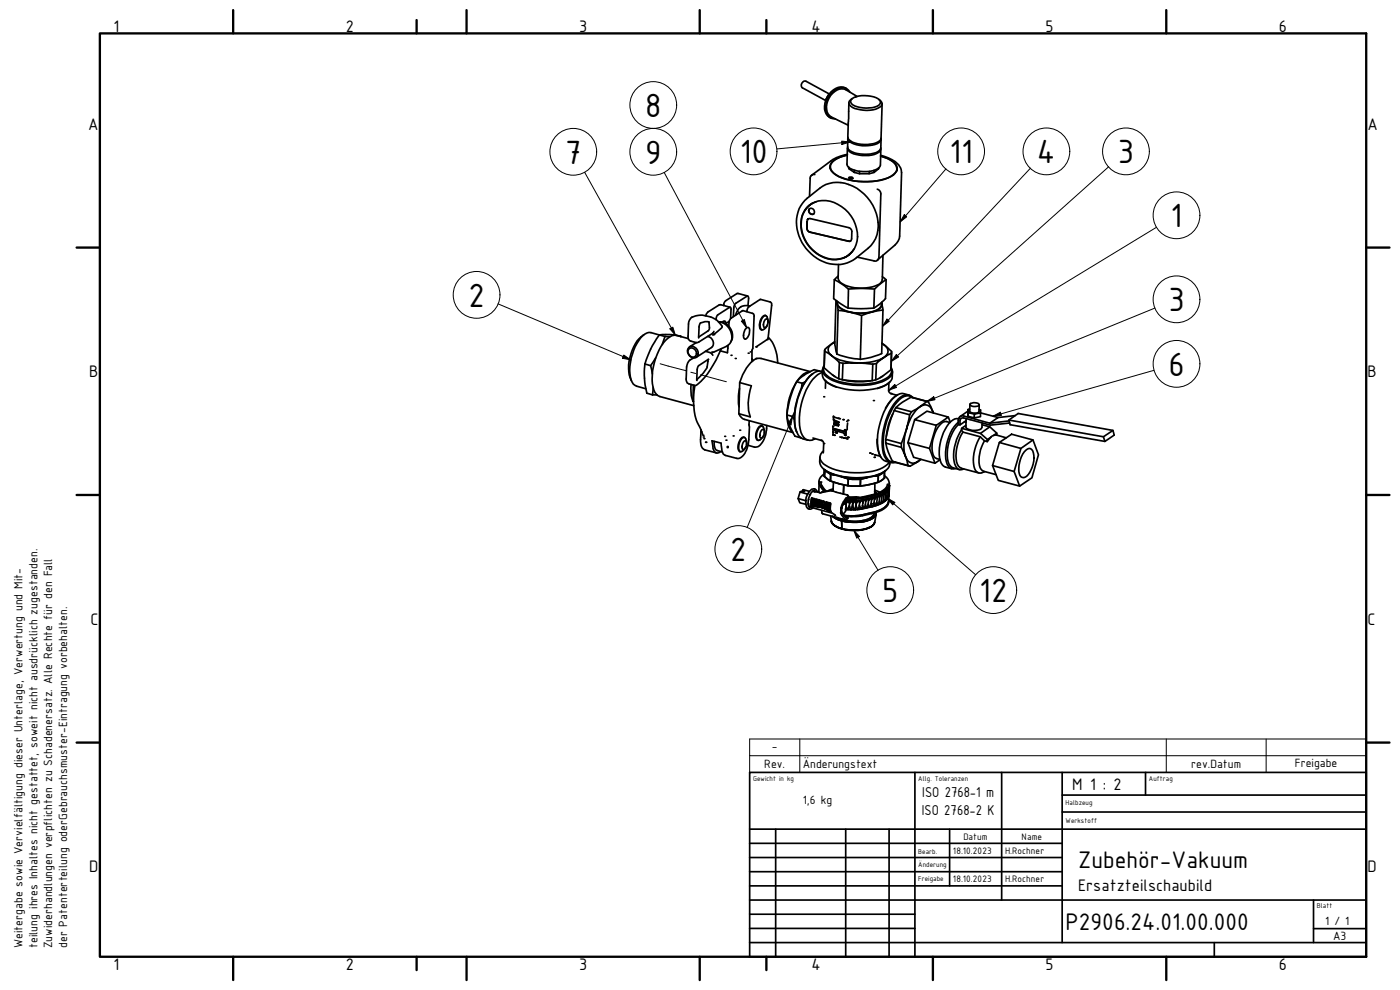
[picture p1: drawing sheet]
<svg xmlns="http://www.w3.org/2000/svg" width="420mm" height="297mm" viewBox="0 0 420 297" stroke-linecap="round" stroke-linejoin="round" font-family="sans-serif">
<!-- layer: Sichtbar (ISO) -->
<g fill="none" stroke="#000" stroke-width=".51">
<path d="M248.7 28.4l-.8 1.5M248.9 28.2l-7-3.8a1.2 1.2 0 0 0-1.3 .6 1.2 1.2 0 0 0 .2 1.3l7 3.8M254.1 26.6a3.9 3.9 0 0 0-5.3 1.7 5.2 5.2 0 0 0-.4 6.5l.8 .6M254.8 30.8l-.4 10.3a3.4 3.4 0 0 0 3.1 2.1 9.1 9.1 0 0 0 6.5-1l.4-.7 .3-10.3M255.1 27.7a3.2 3.2 0 0 0-5.4 0 6 6 0 0 0-1.4 6.8 2.49 2.49 0 0 0 2.4 1.2M255.4 30a7.1 7.1 0 0 1 6.9-.9 2.31 2.31 0 0 1 1.9 1.7 3.1 3.1 0 0 1-3.3 1.6l-2.8-.2a2.72 2.72 0 0 1-2.8-1.9zM255.8 29.6a1.37 1.37 0 0 0-1.1 1.3 1.37 1.37 0 0 0 1.1 1.3 9 9 0 0 0 8.7-.4 1.25 1.25 0 0 0-.7-2M257.2 28.9l-3.3-1.9a4 4 0 0 0-5.1 2.4 4.2 4.2 0 0 0 .7 5.7l5.1 2.5M244.5 52.4l-.8 .1M249.2 49.9l-.1 .3M249.2 50v.6M249.7 48.6a8 8 0 0 1 4.6-2.1l-2.2 .7a3.7 3.7 0 0 0-2.9 3.1 4.7 4.7 0 0 0 3.5 3 20.5 20.5 0 0 0 14.6-.4 2.85 2.85 0 0 0 1.8-2.6 4.7 4.7 0 0 0-3.7-3.1l-1.1-.4 1.1 .4a5.1 5.1 0 0 1 3.8 3.1 3.5 3.5 0 0 1-2.7 3.1 20.3 20.3 0 0 1-15.7-1 2.43 2.43 0 0 1-1.1-3.8z"/>
<path d="M254.3 44.4l-.1 4.9a3.2 3.2 0 0 0 3 2 7.6 7.6 0 0 0 6.9-1.3l.3-5.2M254.3 46.3a12.3 12.3 0 0 0-4.9 1.9l-6.2 4.8-.2 5.9M254.4 44.2a2.39 2.39 0 0 0 2.5 2.1 8.4 8.4 0 0 0 7.2-.9l.3-.8M254.4 41.5v2.6a2.98 2.98 0 0 0 3 2 8.4 8.4 0 0 0 6.6-1l.4-.7v-2.6M254.4 41.3a2.55 2.55 0 0 0 2.6 2.1 9.7 9.7 0 0 0 6.8-.6l.6-.8v-.4M254.7 50.2l.1 .5M254.8 53.3l.9-.2 .3 .3-.3 .2h-.6zM254.8 50.3v.4l1.6 1 .1-.6M255.1 53.6h.6M256.4 51.7l1.5 .4M257.9 51.4v.7h3v-.7M262.3 51.7l-1.4 .4"/>
<path d="M263.3 56.8a1.48 1.48 0 0 1 1.1 1.4l-.7 19.4-.7 .7h-.4l-5.4-1.2M263.7 50.7v-.2l-1.4 1.2v-.6M264.3 46.6l1.3 .4a6.5 6.5 0 0 1 4.8 3.8l-.4 20.1a4.1 4.1 0 0 1-1.4 2.6l-5.1 4.4M269.2 50.5v.3M269.2 50.6l-.1 .6M241.6 60.1a30.9 30.9 0 0 1 6.2-4.7 11.6 11.6 0 0 1 13.4 5 11.2 11.2 0 0 1 .9 12.3 23.9 23.9 0 0 1-6.1 5.4 10.9 10.9 0 0 1-14.1-3.5 11.3 11.3 0 0 1-1-13.7zM242.5 65.7l-.2 .6a.69 .69 0 0 1 .8-.7l11.7 2.7a1.26 1.26 0 0 1 .9 1.2l-.1 2.2a.7 .7 0 0 1-1 .7l-11.9-2.9-.5-.9 .1-2.3-.1 2.2a1.26 1.26 0 0 0 .9 1.1l11.6 2.8 .6-.2M242.6 61.8a8 8 0 0 1 10 .2 10.3 10.3 0 0 1 3.9 12.5 7.3 7.3 0 0 1-10.3 2.3 10.3 10.3 0 0 1-5-13.2zM242.8 62.9a.96 .96 0 0 1 1.4 0 .96 .96 0 0 1-.2 1.4 1.1 1.1 0 0 1-1.2-1.4zM243 62.6a1.04 1.04 0 0 0 0 1.3 1.04 1.04 0 0 0 1.2 .3M243.8 60.9l-1.6 1.4-.6 .9M245 60.5a7.4 7.4 0 0 0-4.1 9.8 10.2 10.2 0 0 0 12.1 7.2 6.4 6.4 0 0 0 3.3-2.8"/>
<path d="M254.9 76.4l-1.9 1.1M255.7 75.6l-.9 .8M265 76.6l-.2 7.3a3.2 3.2 0 0 1-3.1 2.2 12.3 12.3 0 0 1-9.4-1.3l-.8-1.3 .2-4.1M212.7 96.6l.2 1.7-.2 .9-3 1.9M212.8 96.6l-1.2-.1-1.5 .5-.3 .9-.1 3.5M214.2 99.4l-.3 .6-4.5 2.8-2.4-.6-.5-.9 .1-4.1 .3-1.1 .4-.7a7.2 7.2 0 0 1 9.4 2.5l-.1 .4-2.7 2.2M216.8 96.6l.8-.2 .3 .7M218.8 97.9a2.62 2.62 0 0 1 .6-2.4l3.5-2.3 3 .8 .4 .4-.7 14.1M218.8 96.4l-1 .7M219.1 92.2l-2.8-.8-.5 .1-3.4 2.1-.6 1.1M219.3 95.6l.1-3.1-.3-.3-3.8 2.4-.4 1.3M222.4 92.1a3.6 3.6 0 0 0-1.7 2.5"/>
<path d="M223.9 98.5l.6-.3a2.12 2.12 0 0 1-.2 3.1l-.5 .5a1.53 1.53 0 0 1-.4-2.4zM224.2 93.5l.1-.9 .4-.5 3.5-2.3 3.2 1 .2 .8-1 9.9M224.4 88.8l-3.1-.8-3.5 2.2-.4 .6-.2 .9M224.5 91.7l.2-2.5-.3-.4-3.8 2.4-.4 1.2-.1 2.6M225 91.8l-1.3-.1-1.4 .3M229.7 95.8l.5-.1a1.79 1.79 0 0 1-.8 2.6l-.3-.8 .2-1zM229.8 94.7h-.2a3.1 3.1 0 0 0-1.4 4.1l.5 .2M230.5 96.8v-.3a1.65 1.65 0 0 0-.8-1.8 3.2 3.2 0 0 0-1.1 4.3l1-.4 .7-1.1M250.4 83.9l-.2 5.7 .6 .5a8.7 8.7 0 0 0 7.6 2.5l2.8-.1a5 5 0 0 0 3.7-2l.8-.9 .2-5.7M250.9 90.2l-.4 12.8 .6 3.2M251 90.2l.5 2.9 3.6 .5 3.5 1.1 3.2-1.1 3.2-.6-.3-1.9M251.3 90.5a2.45 2.45 0 0 0 2.1 2.6 12.9 12.9 0 0 0 10.3-.4 1.94 1.94 0 0 0 .9-2 1.91 1.91 0 0 1-1.3 2.4 13 13 0 0 1-11.1-.7 1.6 1.6 0 0 1-.9-1.9z"/>
<path d="M251.5 93.1l-.4 13.1M251.6 82.8l-1.2 1.1 2.1 1.2 2.1 1.6 4-.2 3.8 .2 3.5-2.8-1.1-.9M254.6 86.7l-.1 5.7M258.6 94.7l-.4 13.1M262.4 86.7l-.1 5.7M264.6 90.9l.1 .2M265 93l-.4 13.1-3.2 1.1-3.2 .6M193.2 100.4a12.3 12.3 0 0 0-4.5 10.2 7.4 7.4 0 0 0 .8 3.6M193.5 109.2a24.1 24.1 0 0 0 .6 8.8l1.7 .5M193.5 109.2l1.8 .5M195.3 109.7l.5 2.5M195.8 118.5h1.4"/>
<path d="M196 116.3l-.2 2.2M196.8 107.4l-1.5 2.3M199.6 101l-.8 2.4M199.6 101h1.4M199.6 101l-4.2-1.2a3.8 3.8 0 0 0-3.6 2.3 14.7 14.7 0 0 0-2.1 12.5l.4 .6 1 .7 2.7 .7M204.2 101h.2a17.2 17.2 0 0 0-6.5-.5 27 27 0 0 0-4.4 8.7M204.4 101h.1M206.6 101.6l-3.6-1a4.4 4.4 0 0 0-4 2.4 17.8 17.8 0 0 0-2.8 14 2.98 2.98 0 0 0 1.9 2l10.1 2.7M206.7 104.3a1.7 1.7 0 0 1 1.8-.2 1.7 1.7 0 0 1 1 1.4 1.43 1.43 0 0 1-.7 1.8 1.43 1.43 0 0 1-1.9-.5 1.87 1.87 0 0 1-.2-2.5zM206.8 104.6a1.45 1.45 0 0 1 2 .5 1.45 1.45 0 0 1-.5 2 1.56 1.56 0 0 1-1.6-.7 1.56 1.56 0 0 1 .1-1.8zM207.4 115.4l-.1 1.1a8.6 8.6 0 0 0 .7 3.9M208.1 115.6l-.1 4.8"/>
<path d="M208.5 115.7a19.7 19.7 0 0 0 2.1 14l.3 .7M209 102.8l-2.1 1.3M211.7 105.4l1.7 .5 .5 .7M212.3 101a1.97 1.97 0 0 1 1.3 3.3l-4.7 2.9M212.5 107.9v.5a4.3 4.3 0 0 1-1.4 3.5l-2 2M212.6 107.8l-3.1 2-.3 1.1v3.3M212.6 107.8h.1M216.5 104.6a27.3 27.3 0 0 1-7.4 10.9l-.4 .2-1.9-.5a1.12 1.12 0 0 1-.9-1.5l.2-3.6 .3-1.1a2.77 2.77 0 0 1 1.7-1.6M218.5 103.6l-.2 2.2-2.1-.5M219.3 102.5a4.1 4.1 0 0 0-3.7-5.9 4.5 4.5 0 0 1 3.5 6.4l-1.1 .9-3.8 1.7h-.5M221.9 116.6a15.4 15.4 0 0 0-.1 5.5M222 114.8l3.5 .9a14.3 14.3 0 0 0-.3 9.4l-3.5-1"/>
<path d="M222 114.8l-.3 9.3M225.7 107.7l.4 .5M226.9 104.1h.1M230.5 101.5l-.1 .4-3.5 2.2M230.6 101.2a11.5 11.5 0 0 1 2.8 7.7M239 114.7a19.3 19.3 0 0 0-2.8 9.8l1.7 .5 .5 .8M239.1 114.5l1.6 .5-.2 1.4M241.6 114.6l-.9 .4M243 111.6a5.1 5.1 0 0 0-3.8 2.7M243.1 111.5l-14.7-3.9a3.7 3.7 0 0 0-3.7 2l-1.8 2.8-.9 2.4M243.8 112.2a17.7 17.7 0 0 0-5.4 14.1l.3 2.2 .4 1.2M245.9 111.3l-1.6-.4a14.7 14.7 0 0 0-5.2 3.6 28.9 28.9 0 0 0-2.9 10 15.7 15.7 0 0 0 2.4 6.4l1.7 .4"/>
<path d="M246.8 110.9a3.6 3.6 0 0 0 2.3 4.3 20.4 20.4 0 0 0 17.1 .1 3.3 3.3 0 0 0 1.6-3.7M246.8 111.5a3.5 3.5 0 0 0-3.8 1.4 19.9 19.9 0 0 0-4.2 15.7 3.8 3.8 0 0 0 3.6 3.5M246.8 111.7a9 9 0 0 0-4.9 5.3 19.4 19.4 0 0 0-1.5 12.8 2.74 2.74 0 0 0 4.3 1.8M247.3 109.9a2.68 2.68 0 0 0 1.6 3.4 20.2 20.2 0 0 0 16.7 .4 2.56 2.56 0 0 0 1.8-3.2M247.3 109.7a2.3 2.3 0 0 0 .8 3.4 19 19 0 0 0 13.2 2.3l1.3-.2a8 8 0 0 0 4.9-2.6 2.05 2.05 0 0 0 0-2.3M247.3 110.3l2.3 2 2.1 1.4M247.4 114l1.6 1.2 2.1 1M247.5 105.1l-.2 5.2 .2-4.9M247.8 114.3l-.1 2.2M248.1 104.3l1.7-1.3a2.06 2.06 0 0 0-1.3 1.9 2.06 2.06 0 0 0 1.2 1.9l-2.2-1.4v-.5zM249.8 112.4l.8 .6M250.5 102.6l-.7 .4 .7-.4"/>
<path d="M251.1 106.2l3.5 1.1 3.6 .5M251.9 108.8l-2.2-2a14.8 14.8 0 0 0 7.7 2.1l-4.4 .1M251.9 108.8l-.2 4.9 1.1 .3 .2-5M251.9 108.8l1.1 .2M252.8 114l4.5 .3 4.4-.1M253.3 114l3.4 .5 4.5-.2M263 109.1l2.3-1.9a14.7 14.7 0 0 1-7.9 1.7l4.5 .4M263 109.1l-.2 4.9-1.1 .2 .2-4.9M263 109.1l-1.1 .2M264.7 103l.7 .5M264.8 113l-.6 .3M265.4 103.5l2.2 2-.1 .5"/>
<path d="M265.4 103.5a2.08 2.08 0 0 1 1.1 1.9 2.08 2.08 0 0 1-1.2 1.8l2.2-1.2M266.8 114.9l-.1 2.5 .2 .3 .5 .4 1.8 .5M267.1 114.5l-.3 .4a7.9 7.9 0 0 1-3.5 1.7M267.4 110.9l-2.3 1.8-2.3 1.3M267.6 105.7l-.2 5.2 .1-4.9M269.4 118.4a9.7 9.7 0 0 0-3.7 4.1M272.8 118.5a3.7 3.7 0 0 0-4.9 1.1 19.4 19.4 0 0 0-4 16.7 3.7 3.7 0 0 0 3.4 2.5M273.4 119.2l-2.5 1.4-2 1.7M273.8 119.2a2.98 2.98 0 0 0-3.9 .7 19 19 0 0 0-4.4 16.2 2.85 2.85 0 0 0 3 2.6M274 119.3a2.89 2.89 0 0 0-4.4 .4 19.1 19.1 0 0 0-4.2 17.2 2.62 2.62 0 0 0 3.4 1.8M208 120.4h.2M210.4 129l-.2 2.9a2.81 2.81 0 0 0 1.3 3.1l3.5 .9"/>
<path d="M214.4 132.4v1.3a1.5 1.5 0 0 0 .9 1.5l1.5 .4M221.7 124.1a2.83 2.83 0 0 0 1.8 1.7l14.4 4M223.3 132.4l.5-.1a1.75 1.75 0 0 1-.9 2.6l-.2-.5 .1-.9zM223.4 131.2h-.2a2.54 2.54 0 0 0-1.7 2.8l.1 1 .6 .6M224 133.4l.1-.3a1.54 1.54 0 0 0-.8-1.9 3.3 3.3 0 0 0-1.4 4.2l.5 .2 .7-.4 .8-1.2M224.9 126.2l-.2 6.2a6.2 6.2 0 0 1-2.9 5.1l-4.1-.9a2.93 2.93 0 0 1-1.2-2.8l-.1-.8-2.7-.7 .1 .7a3.2 3.2 0 0 0 1.1 2.9h.4l1-.4M228.7 129l.4-.2a1.79 1.79 0 0 1-.8 2.6 1.86 1.86 0 0 1 .4-2.4zM228.7 127.8l-.2-.1a2.56 2.56 0 0 0-1.7 2.9 1.31 1.31 0 0 0 .8 1.5M229.4 130a2.09 2.09 0 0 0-.7-2.2 3 3 0 0 0-1.2 4.3l.9-.4 .8-1.1M230.1 127.7a7.5 7.5 0 0 1-2.6 6.3l-1.1 .2-1.9-.6M236.2 124.6v1.1a5.4 5.4 0 0 0 1.7 4M238.5 123.6l-.6 1.4"/>
<path d="M240.3 131.2v.2M244 131.4l2.4 .7a.87 .87 0 0 1 .8 1l-.1 2.8M246.1 137.1a3.9 3.9 0 0 0 3.1 4.8 20.4 20.4 0 0 0 16.2-.4 2.84 2.84 0 0 0 1.6-2.8M247.1 135.3a2.31 2.31 0 0 0 0 3.9 19.7 19.7 0 0 0 17.9 1.1l1.4-1.1 .4-.5M249.9 127.8l.1 2.7 .4 .1M250.1 124.8l.2 .6M250.1 130.4l-.2 .1M250.1 125.1v.9M250.3 127l1.3 .4M250.3 126.2l1.4 .5M250.4 128.7l3.1 .8v-.5h.4M250.4 125.1l1.8 .6"/>
<path d="M251.7 127.4l-1.4-.4v.5l1.3 .2 .1-.3-.1 .3M251.7 126.6l-1.4-.4v.5l1.4 .2v-.3v.3M252 131.1l2.3 .5M253.5 129h.4l-.1 1.7-.4-.2v-.5l-2.3-.7v.7l.1-.6M253.5 129.5l-3.1-.9v.5l.4 .2v.5l.3 .2M253.8 129.1v1.6M254 131.4l.3 .2M254.3 131.6l.1 .1M254.4 126.9l-.1 2.1M254.6 126l-.5 .4M262.4 136.4l1.8 .5M263.2 131.8a10 10 0 0 0 1.2 5.3"/>
<path d="M265.8 133l.8 2.6 1.2 2.8M267.9 124.2l-1.3 3.2-.6 3.5M268.4 123.2l-1.6 4.2-1 4.4M270.5 133.1l1.5-4.3a13.7 13.7 0 0 0-.2 8.2l-1.3-2.8M270.5 133.1l-4.7-1.3v1.2l4.7 1.2M270.5 133.1v1.1M271.8 137a2.33 2.33 0 0 0 3.8 1.4l-2.5 1.5-.6-.2zM272.5 139.7l-4.7-1.3 5.2 1.5M273.6 123.6l2.5-1.6a12.3 12.3 0 0 0-4.1 6.8l1-4.4M273.6 123.6l-4.7-1.3-.5 .9 4.6 1.2M273.6 123.6l-.6 .8M274.5 125.9l3.7-2.5 6.4 1.7-3.6 2.5z"/>
<path d="M274.5 125.9l-2 6.9M276.3 137.8l-.7 .6 .8-.6M278.1 120.4l.5 .2 1.3 2.8M278.1 120.4l-2 1.6a2.33 2.33 0 0 1 3.8 1.4M278.1 120.4l-4.7-1.2 4.9 1.2M279.9 123.4l.2 .5-.2-.5M281 127.6l-2 6.9M282.1 138l-1.5 1-6.4-1.8-1.7-4.4 6.5 1.7 1.6 4.5M284.6 125.1l.6 1.6M285.1 126.8a2.15 2.15 0 0 0-3 .7 9.9 9.9 0 0 0-1.8 9.5l.4 .4 1.4 .4M287.5 126.7a13.5 13.5 0 0 0-3.2 12.7 1.97 1.97 0 0 0 2.5 1.2M287.7 125.7a3.7 3.7 0 0 0-3.5 2.2 13.4 13.4 0 0 0-1.8 11l.8 1 2.4 .7"/>
<path d="M287.7 127.4a12.7 12.7 0 0 0-2.9 11.8 3.4 3.4 0 0 0 3.1 1.7M288.5 129a12.5 12.5 0 0 0-1.7 10.9 1.63 1.63 0 0 0 2.4 .8M289 129.7a12.1 12.1 0 0 0-1.7 9.6l.4 .6 .8 .6 5.3 1.4M289.4 126.5l.5 .2M289.9 127.6l-1.3 .9M289.9 126.3h.1M289.9 125.6v2.5a2.68 2.68 0 0 0 2.7 1h.6a1.33 1.33 0 0 0 1.5-.9l.1-1.3M289.9 126.2l-1.8 1.3v-1.3a.82 .82 0 0 1 1.1-.8l8 2.2 5.8-.7M290.5 124.9l1.9 .5v-1.1l1.9-.4v1.1l-1.9 .4M290.6 123.8v-.9l-.1 2 .1-1.1 1.8 .5M290.6 123.3l-2.5 1.7M291 122.8l-.4 .1"/>
<path d="M291.1 121.3l-.1 2.1a2.02 2.02 0 0 0 2.8 0l.1-1.9M291.3 121.1l1.3-.3 .9 .2 .4 .4a2 2 0 0 1-2.6 .3l-.2-.4zM293.8 122.9l.5 .1v.9l5.2 1.4-2.4 1.7-7.9-2.2a1.25 1.25 0 0 0-1.6 1.3l-.1 1.3 .6 .1M294.2 131l1.3 1.3M294.2 131l-5.2-1.3-.5-.7 .1-.5 5.7 1.5 2.1 1.9-.1 .6-.8-.2M294.2 131a11.4 11.4 0 0 0-1.4 10.2 1.93 1.93 0 0 0 2.8 .3M294.7 127.4l2.4 .7 2 1.9v.6M295.5 132.3a9.5 9.5 0 0 0-1.1 8.5l.8 .6 3.8 1M297.1 128.1l-2.8 1.9M297.4 131.2l-1.1 1.3M297.4 131.2l.7-.5 1-.2 2.9 .9M297.4 131.2l-1 .7"/>
<path d="M299.1 130l-1 .7M299.9 132.8l3.7-2.5 6.4 1.7-3.6 2.5zM299.9 132.8l-2 6.9 6.5 1.8 1.6 4.3M302.8 126l28.4 5 2.8-1.9M302.8 126.3l-5.7 .7M304.7 124.7l-5.2 .6M306.4 134.5l-2 7M307.4 135.6a1.6 1.6 0 0 1 2.2-.7 7.1 7.1 0 0 1-1.9 8.3 1.25 1.25 0 0 1-1.8-1.2 9.1 9.1 0 0 1 1.5-6.4zM310 132l1.7 4.4-2 7-3.7 2.4-6.4-1.7-1.7-4.4M331.2 131l.4 1.4 2.8-1.9-.4-1.4-28.4-5-2.8 1.9 .3 1.4 28.5 5M239.5 149.6l2.3 .6M240.9 147.2v.4"/>
<path d="M241.8 150.2a1.99 1.99 0 0 0 1.1 2.6l1.1-.4M242.4 148.3l-2.3-.7-.6 2 .5 1.3 1.9 .4M242.5 151.1l.1 .1M242.6 151.6l.4 .5M242.6 149.7v.2M242.9 147.4l-1.8-.5-.2 .3 .5 .2-1.3 .2M243 152.1l6.8 1.9 1 .7M243 152.1h.1M243.1 148.3v.1M243.5 151.9a8.4 8.4 0 0 1 5.9 1.6M243.5 151.9h.1M243.6 152a8.9 8.9 0 0 1 5.8 1.5 8.9 8.9 0 0 0-5.8-1.5z"/>
<path d="M243.7 151.6h-.2h.2M243.9 147.4l.6 .2M244 151.6l-.3-.9v.9M244 151.6h.3h-.3M244.2 149.6l.3 .1-.2 1.9M244.2 149.6l-.2 1.2M244.2 149.6l-.2 1.2-.1-1.3-.3-.1-.1 2.2M244.4 147.2a3.9 3.9 0 0 0-1.4 5.1M244.5 147.6l.2-.2 1.6 .5 .3-.1M244.7 150l-.2 1.4 .3 .3a1.13 1.13 0 0 1-.1-1.7zM244.9 149.8l-.2 .2 .3-.2 .6 .2-.1 1.6-.2 .1M245 150.2l-.1 1.2h.3"/>
<path d="M245 150.2l.3 .1zM245.3 150.3l-.1 1.1zM245.3 151.7h-.5h.5M245.3 147.6a1.23 1.23 0 0 0-1.1-1 1.23 1.23 0 0 0-1.2 .8l-1.1 1.9-.1 .9M245.3 151.7h.1M245.6 147.7l.6 .2M245.7 151.8l.3 .1-.3-.1M245.8 144.4v.7l.4 .8 1.1 1.5M245.8 145.1l-.1 2.6-1-.2M246 151.3l.3 .1-.3-.1v.6M246.1 150.5l.3 .1-.3-.1v.5l.3 .1M246.3 151.4v.5z"/>
<path d="M246.3 151.9l.3 .1-.3-.1M246.3 144.6l.4 1.2 1.5 1.6 1.9-.7M246.4 150.6v.5zM246.4 151.3l.3-.2 .1-.7-.9-.4-.2 1.8M246.4 151.3l.2 .7M246.6 151.2l-.2 .1M246.6 153.1v.7l.4 .4 6.7 1.8M246.8 147.6h.4M246.8 147.6h.2M246.8 147.6l-.2 .2M246.9 152.1l.2 .1-.2-.1M247.1 140.7a16.7 16.7 0 0 0 12 2.7l3.8-.7 1.9-.8 1-.7"/>
<path d="M247.2 147.6a9.9 9.9 0 0 1 6 .7l1.1 .2M247.2 151.4l-.1 .8M247.2 151.4l.1 .7zM247.2 147.6l-.6 .2M247.3 147.4l-.2 .1M247.3 147.4l-.4 .1M247.4 142.9l1.8 1.4M247.4 142.2a2.56 2.56 0 0 0-.6 4.4l1 .9M247.4 147.4l.2 .1M247.5 141.8l-.1 1.1a7 7 0 0 0 4.4 2.2 17.1 17.1 0 0 0 13.1-1.2l.5-.5M247.5 141.8l-.1 1.1M247.5 141.8v-.8l-.1 1.9"/>
<path d="M247.6 151.8v.6M247.6 151.8l.1 .6M247.6 152.4l.4 .2-.3-.2M247.6 151.8l-.1 .3h-.2h.2M247.6 152.4h.1M247.7 141.1l1.6 1.2M248 150.6l.2 .1-.2 1.9M248 150.6l-.5 .8M248 150.6l-.5 .8-.1-.9-.3-.1-.2 1.7M248.3 152.7l.1-1.7 .3-.2 .5 .1v2.2M248.3 152.7l.2 .1M248.5 152.2l.4 .1"/>
<path d="M248.5 150.9l-.2 1.8M248.7 151.2l.3 .1-.3-.1-.2 .7h.4M248.9 152.3v.7M248.9 152.3l-.4-.1v.6l-.2-.1M248.9 153l.3 .1M249 151.3l-.1 .6zM249.2 144.3l5.3 1.4M249.3 142.3l1.4 .2M249.3 142.3l-.1 2M249.3 154.8l.2 1.5M249.5 156.3a3.8 3.8 0 0 0 3.2 2.3M249.5 156.3a4 4 0 0 0 3.2 2.4 3.8 3.8 0 0 1-3.2-2.4z"/>
<path d="M249.9 154.9l1.1 .8 1.6 .6M250 155a13.1 13.1 0 0 0 11.7 .6 1.85 1.85 0 0 0 1.2-1.8 2.72 2.72 0 0 1-2.6 2.3 13.2 13.2 0 0 1-10.3-1.1zM250 147.1l-.2 .2 .2-.2M250 147.1l-.2 .2M250.1 144.6l-.1 2.8M252.3 153.8l1.4 2.1 .7-.3v-.5M252.3 153.8h.1M252.4 152.5l-.1 1.3M252.6 153.7l1.3 1.7 .5-.4M252.6 156.2v.1M252.6 156.3l.1 2.3M252.7 158.6a11.9 11.9 0 0 0 9.3-1l.5-.9a3.8 3.8 0 0 1-3.5 2.2 12.2 12.2 0 0 1-6.3-.3z"/>
<path d="M252.7 152.3l-.3 .2M252.7 152.3h.1M252.7 152.3v1.4l-.4 .1M252.8 143.1l3.6 .4 3.6-.2-3.6 .2zM252.9 151.6l.1-.2a.48 .48 0 0 1 .6-.3 .48 .48 0 0 1 .3 .6l-.1 1.5-.4 .7-.5 .2M252.9 155.8v.2M253.2 145.5l-.1 2.8M253.5 151.1v-.5l.4-.4v.9M253.8 150.1l.7 .1-.6 .9M253.9 151.9l.2 1h-.3M253.9 151.1v.4M254.3 152.5l.2 .4h-.4z"/>
<path d="M254.4 148.6l-.1-.1 .3 .4a6.4 6.4 0 0 0-2.3 3.5M254.5 145.7l3.7 .1M254.5 150.2h1.1l-.6 .9v-.9l-.4 .5zM254.6 143.7l3.7 .1M254.6 143.7l-2.2-.7 2.2 .7-.1 2M254.6 143.7l-.1 2M254.6 149.4l-.7 .5-.7 1.1-.5 1.3M254.6 149.3h2.4M254.6 148.9v.5M254.9 151.8l.3 1.2-.7-.1zM255 151.1l-.1 .7M255.3 152.7l.2-.1 .1 .4h-.4z"/>
<path d="M255.9 151.8l-.2 .4M256 151.1l.7-.9h-1.1l.1 .5 .3-.5-.4 2.8h.6l-.3-1.2M256 151.1l-.1 .7M256 150.8v.3M256.3 152.7l.3-.2 .1 .5h-.5zM256.9 151.7l-.1 .2M257 151.1l.7-.9h-1l.1 .5 .2-.5-.3 2.8 .6-.1-.4-1.2M257 151.1l-.1 .6M257 150.9v.2M257 149.1h-2.4M257.6 152.4l.1 .4-.4 .1zM257.7 150.2l.4-.1-.2 .5z"/>
<path d="M258 149.3l-1-.2 .4 .2M258 150.9l.7-.9-.6 .1-.4 2.7h.6l-.4-1.1M258.3 143.8l-.1 2M258.6 152.3l.1 .4-.4 .1zM258.8 151.7l.4 .9 .4-.4M258.8 154.5a15.3 15.3 0 0 1-5.6 .1M258.8 154.5a17 17 0 0 1-5.5 .2M259 150.4l-.3-.4 .4-.1-.1 1.1M259 151l-.3 1.6M259 150v.9M259.1 149.9l.5-.1-.6 .7M259.6 149.8l.3-.1-.1 .5z"/>
<path d="M259.6 152.3v.2l-.9 .2M259.6 152.2v.1M259.7 151.5l.4 .9-.5 .1M259.9 149.7l.6-.1-.7 .8M259.9 149.8l-.3 2.6M260.3 151.9l.1 .4-.3 .1zM260.4 143.2l-2.1 .6M260.5 149.6l.3-.1-.1 .5zM260.5 151.3h.1M260.6 151.3l.4 .9-.6 .1M260.7 149.7l-.3 2.5M260.8 149.5l.5-.1-.6 .8"/>
<path d="M261.2 151.7l.1 .4-.3 .1zM261.3 149.4l.3-.1-.1 .5zM261.4 151.1l.4 .9 .3-.5 .1 .2-.1 .2-.8 .2M261.6 153.8l-2.8 .7M261.6 149.3l.6-.1-.6 .8M261.6 149.5l-.3 2.5M262.2 149.2l.3-.1-.2 .6zM262.3 154.2a3.9 3.9 0 0 1-3.4 2l-3.1 .2-2.9-.4M262.3 154.2a4.9 4.9 0 0 1-4.6 2.2l-3.1-.1-2.8-.7-.7-.4 1.8 .8M262.3 150.9l.4 .9-.6 .1M262.4 153.9l-.1 .3M262.5 147.4l.5 .7"/>
<path d="M262.5 149.1l.5-.1-.6 .7M262.5 147.1l1.5 .6M262.5 149.3l-.3 2.5M262.6 145l-.1 3.3M262.9 151.3l.1 .4-.3 .1zM262.9 153.7l.1 .5M263 154.2a4.5 4.5 0 0 1-3.7 2.3l-3.4 .2-3.3-.4M263 154.2l-.5 2.5a3.9 3.9 0 0 1-3.5 2.2l-3.2 .2-3.1-.5M263 149l.3-.2-.1 .6zM263 151.4h.1M263.1 150.7l.4 .8-.5 .2M263.3 148.8l.5-.1-.5 .7"/>
<path d="M263.3 149.1l-.3 2.4M263.5 144.7l-5.3 1.1M263.6 142.7l-1.4 .2 1.4-.2-.1 2M263.6 142.7l-.1 2M263.7 151.1l.1 .3-.3 .1zM263.8 148.7l.3-.1-.2 .5zM263.8 150.5l.4 .7-.4 .2M264 148.8l-.2 2.4M264.1 148.6l.4-.2-.5 .6M264.4 150.7l.1 .4-.3 .1zM264.5 148.4l.2-.1-.1 .5zM264.5 150.3l.4 .6-.4 .2"/>
<path d="M264.7 148.3l.4-.3-.4 .6-.2 2.2M265 150.4l-.1 .5zM265.1 148l.2-.1v.5zM265.2 141.7l-1.6 1M265.2 150l.2 .5-.4 .2M265.3 147.9l.3-.2-.3 .4M265.3 148.3l-.2 2.1M265.4 143.4l-1.9 1.3M265.4 142.7a2.42 2.42 0 0 1 1.5 2.2 2.42 2.42 0 0 1-1.3 2.2 21.8 21.8 0 0 1-11.1 2.4M265.4 141.5v1.9M265.6 150l-.2 .5zM265.7 149.8l.2 .3-.3 .3"/>
<path d="M265.8 147.5l-.1 .6-.1-.4zM265.8 147.5l.3-.2-.3 .3M265.8 147.9l-.1 2.1M266.1 149.6l-.2 .5zM266.1 149.7h.1M266.1 149.5l.2 .2-.3 .3M266.2 147.1v.6zM266.3 147.6l-.2 2M266.3 145.3a3.6 3.6 0 0 1-2.8 2.6l-5.7 1.4-3.2 .1M266.4 149.2l-.1 .5zM266.4 146.9l-.2 .2M266.5 146.7v.6z"/>
<path d="M266.6 147.2l-.2 2.4M266.6 148.8l-.1 .5zM266.6 148.8v.3M266.6 148.8v.1M266.6 146.5l-.1 .2M266.7 146.3l.1 .6zM266.7 149.8a3.1 3.1 0 0 1-2.2 3.1l-2.9 .9M266.7 148.6v.2M266.8 148.6a3.8 3.8 0 0 1-3.1 4.6l-2.1 .6M266.8 150.3v.2a4.4 4.4 0 0 1-4.1 3.3l-4.5 1.1-2.7 .2-2-.2M266.8 146l-.1 .3M266.8 146.9l-.1 1.9"/>
<path d="M266.8 145.7l.1 .3zM266.8 145.8l.1 .6zM266.8 145.7v.1M266.8 147.9v.1M266.9 145v.3a4 4 0 0 1-3.1 3l-5.4 1.3-4.2 .1M266.9 146l-.2 2.8"/>
</g>
<g fill="#000">
<circle cx="214.2" cy="100.4" r=".25"/>
<circle cx="219.4" cy="106.6" r=".25"/>
<circle cx="220.7" cy="107.6" r=".25"/>
<circle cx="224.5" cy="106" r=".25"/>
<circle cx="225.2" cy="105.6" r=".25"/>
<circle cx="226.9" cy="107.6" r=".25"/>
<circle cx="226.9" cy="104.1" r=".25"/>
<circle cx="247.2" cy="119" r=".25"/>
<circle cx="266.7" cy="117.1" r=".25"/>
<circle cx="267.4" cy="118.1" r=".25"/>
<circle cx="210.4" cy="129.6" r=".25"/>
<circle cx="210.9" cy="130.6" r=".25"/>
<circle cx="211.1" cy="131.1" r=".25"/>
<circle cx="211.3" cy="131.6" r=".25"/>
<circle cx="211.8" cy="132.7" r=".25"/>
<circle cx="217.5" cy="130.9" r=".25"/>
<circle cx="217.9" cy="132.1" r=".25"/>
<circle cx="218.2" cy="134" r=".25"/>
<circle cx="218.2" cy="134.3" r=".25"/>
<circle cx="220" cy="130.8" r=".25"/>
<circle cx="222" cy="129.1" r=".25"/>
<circle cx="246.4" cy="132.1" r=".25"/>
<circle cx="247.2" cy="133.1" r=".25"/>
<circle cx="249.9" cy="128.8" r=".25"/>
<circle cx="249.9" cy="128" r=".25"/>
<circle cx="250" cy="129.7" r=".25"/>
<circle cx="250.1" cy="126" r=".25"/>
<circle cx="250.3" cy="130.5" r=".25"/>
<circle cx="250.4" cy="130.6" r=".25"/>
<circle cx="251.5" cy="125.5" r=".25"/>
<circle cx="251.8" cy="125.6" r=".25"/>
<circle cx="252.5" cy="131.2" r=".25"/>
<circle cx="253" cy="125.9" r=".25"/>
<circle cx="253.2" cy="131.4" r=".25"/>
<circle cx="254.3" cy="131.2" r=".25"/>
<circle cx="254.4" cy="126.2" r=".25"/>
<circle cx="254.5" cy="131.2" r=".25"/>
<circle cx="261" cy="135.9" r=".25"/>
<circle cx="261.7" cy="136.2" r=".25"/>
<circle cx="262.1" cy="120.2" r=".25"/>
<circle cx="262.4" cy="137.2" r=".25"/>
<circle cx="262.4" cy="136.4" r=".25"/>
<circle cx="262.6" cy="137.3" r=".25"/>
<circle cx="287.7" cy="125.7" r=".25"/>
<circle cx="241.8" cy="150.2" r=".25"/>
<circle cx="243.5" cy="151.6" r=".25"/>
<circle cx="243.7" cy="150.7" r=".25"/>
<circle cx="244" cy="151.6" r=".25"/>
<circle cx="244" cy="150.8" r=".25"/>
<circle cx="245.7" cy="151.8" r=".25"/>
<circle cx="246.3" cy="144.6" r=".25"/>
<circle cx="246.9" cy="152.1" r=".25"/>
<circle cx="247.4" cy="147.4" r=".25"/>
<circle cx="247.5" cy="151.4" r=".25"/>
<circle cx="249.8" cy="142.4" r=".25"/>
<circle cx="250.2" cy="142.4" r=".25"/>
<circle cx="253.3" cy="154.7" r=".25"/>
<circle cx="253.4" cy="151.1" r=".25"/>
<circle cx="253.5" cy="151.1" r=".25"/>
<circle cx="253.7" cy="143.4" r=".25"/>
<circle cx="253.9" cy="150.2" r=".25"/>
<circle cx="257.7" cy="152.8" r=".25"/>
<circle cx="261.4" cy="151.1" r=".25"/>
<circle cx="262.3" cy="150.9" r=".25"/>
<circle cx="262.4" cy="151.2" r=".25"/>
<circle cx="262.4" cy="149.7" r=".25"/>
<circle cx="262.6" cy="142.8" r=".25"/>
<circle cx="263" cy="142.7" r=".25"/>
<circle cx="266.8" cy="145.7" r=".25"/>
</g>
<!-- layer: Rahmen (ISO) -->
<g fill="none" stroke="#000" stroke-width=".7">
<path d="M30 10h380v277.1h-380zM70 3v7M125 6v4M140 3v7M210 3v7M230 6v4M280 3v7M350 3v7M23 74.3h7M410 74.3h7M23 148.5h7M410 148.5h7"/>
<path d="M23 222.8h7M410 222.8h7M70 287.1v7M125 287.1v4M140 287.1v7M210 287.1v7M230 287.1v4M280 287.1v7M350 287.1v7"/>
</g>
<!-- layer: Titel (ISO) -->
<g fill="none" stroke="#000" stroke-width=".51">
<path d="M225 231.8h185v55.3h-185zM274.6 231.8v55.3M300.6 231.8v38.3M318.8 231.8v51M318.8 238.6h91.2M343.8 231.8v6.8M225 253h93.8M225 257.3h93.8M225 248.8h185M232.8 248.8v38.3M253.8 248.8v38.3M266.8 248.8v38.3"/>
<path d="M285 248.8v17M318.8 243.6h91.2M225 261.5h93.8M225 265.8h93.8M225 270.1h185M225 274.3h49.6M225 278.6h49.6M394.2 278.6h15.8M394.2 270.1v12.7M225 282.8h185M364.4 282.8v4.3"/>
</g>
<!-- layer: Symbol (ISO) -->
<g fill="none" stroke="#000" stroke-width=".3">
<path d="M175.5 51.7l27.2 48.9M199.3 51.7l24.8 46.6M252.6 42.3l2.5 .3-2.4 .8zM255.1 42.6l-22 2.1M283.9 50.7l-13.8 15.9M309.2 50.5l-44.3 47.4M332.7 50l-65.2 58.4M271.4 64.4l.7 .7-2 1.5zM347.1 68.2l-80.4 48.9M149.5 91.2l39.9 16.8M201 98.7l.9-.5 .8 2.4zM222.5 96.4l.9-.5 .7 2.4z"/>
<path d="M266.2 95.7l.7 .7-2 1.5zM346.6 92.4l-68.5 28M187.2 106.5l2.2 1.5-2.6-.5zM266.7 117.1l1.8-1.7 .5 .9zM269 106.4l.7 .7-2.2 1.3zM346.3 111.1l-48.3 13.8M237.9 125l-.5 2.5-.9-.4zM237.9 125l-13.7 33.3M278.1 120.4l2.1-1.4 .4 .9zM298 124.9l2.2-1.2 .3 .9zM256.2 159.1l1.7 1.9-.8 .5zM256.2 159.1l7.3 12"/>
<path d="M266.3 149.5l2.2 1.2-.6 .8zM266.3 149.5l26.5 23M225 226.7v5.1h185v-10.1h-185v5h185M240 221.7v10.1M350 221.7v10.1M380 221.7v10.1"/>
<circle cx="196.1" cy="31.5" r="7"/>
<circle cx="172.1" cy="45.5" r="7"/>
<circle cx="196.1" cy="45.5" r="7"/>
<circle cx="226.2" cy="45.4" r="7"/>
<circle cx="288.4" cy="45.4" r="7"/>
<circle cx="314" cy="45.4" r="7"/>
<circle cx="337.9" cy="45.4" r="7"/>
<circle cx="353.1" cy="64.6" r="7"/>
<circle cx="143" cy="88.5" r="7"/>
<circle cx="353.1" cy="89.8" r="7"/>
<circle cx="353.1" cy="109.2" r="7"/>
<circle cx="221.6" cy="164.7" r="7"/>
<circle cx="267.2" cy="177.1" r="7"/>
<circle cx="298.1" cy="177.1" r="7"/>
</g>
<!-- layer: Mittellinie (ISO) -->
<path d="M198.1 109.1l7.8 2.1M207.3 111.7l1.5 .4M210.2 112.4l7.8 2.1" fill="none" stroke="#000" stroke-width=".3"/>
<!-- layer: Symbol (ISO) -->
<g fill="#000">
<path d="M252.6 42.3l2.5 .3-2.4 .8z" fill-rule="evenodd"/>
<path d="M271.4 64.4l.7 .7-2 1.5z" fill-rule="evenodd"/>
<path d="M201 98.7l.9-.5 .8 2.4z" fill-rule="evenodd"/>
<path d="M222.5 96.4l.9-.5 .7 2.4z" fill-rule="evenodd"/>
<path d="M266.2 95.7l.7 .7-2 1.5z" fill-rule="evenodd"/>
<path d="M187.2 106.5l2.2 1.5-2.6-.5z" fill-rule="evenodd"/>
<path d="M266.7 117.1l1.8-1.7 .5 .9z" fill-rule="evenodd"/>
<path d="M269 106.4l.7 .7-2.2 1.3z" fill-rule="evenodd"/>
<path d="M278.1 120.4l2.1-1.4 .4 .9z" fill-rule="evenodd"/>
<path d="M237.9 125l-.5 2.5-.9-.4z" fill-rule="evenodd"/>
<path d="M298 124.9l2.2-1.2 .3 .9z" fill-rule="evenodd"/>
<path d="M266.3 149.5l2.2 1.2-.6 .8z" fill-rule="evenodd"/>
<path d="M256.2 159.1l1.7 1.9-.8 .5z" fill-rule="evenodd"/>
</g>
<g font-size="10.9">
<text x="193.6" y="35">8</text>
<text x="169.6" y="49.1">7</text>
<text x="193.6" y="49.1">9</text>
<text x="222" y="48.9">10</text>
<text x="284.9" y="48.9">11</text>
<text x="311.2" y="48.9">4</text>
<text x="335.5" y="48.9">3</text>
<text x="351.3" y="68.1">1</text>
<text x="140.6" y="92">2</text>
<text x="350.6" y="93.3">3</text>
<text x="350.6" y="112.7">6</text>
<text x="219.1" y="168.3">2</text>
<text x="264.7" y="180.6">5</text>
<text x="293.9" y="180.6">12</text>
</g>
<g font-size="7.7">
<text x="323.6" y="260.4">Zubehör-Vakuum</text>
<text x="319.8" y="278.9">P2906.24.01.00.000</text>
</g>
<g font-size="5.4">
<text x="34.1" y="9.6">1</text>
<text x="103.8" y="9.6">2</text>
<text x="173.8" y="9.6">3</text>
<text x="243.6" y="9.6">4</text>
<text x="313.8" y="9.6">5</text>
<text x="383.8" y="9.6">6</text>
<text x="26.5" y="38.9">A</text>
<text x="410.4" y="38.9">A</text>
<text x="26.8" y="113.1">B</text>
<text x="410.4" y="113.1">B</text>
<text x="27.2" y="187.4">C</text>
<text x="410.4" y="187.4">C</text>
<text x="321.8" y="236.9">M 1 : 2</text>
<text x="26.8" y="261.7">D</text>
<text x="410.4" y="261.7">D</text>
<text x="323.6" y="267.4">Ersatzteilschaubild</text>
<text x="34.1" y="290.9">1</text>
<text x="103.8" y="290.9">2</text>
<text x="173.8" y="290.9">3</text>
<text x="243.6" y="290.9">4</text>
<text x="313.8" y="290.9">5</text>
<text x="383.8" y="290.9">6</text>
</g>
<g font-size="4.6">
<text x="276.8" y="239.1">ISO 2768-1 m</text>
<text x="276.7" y="244.5">ISO 2768-2 K</text>
</g>
<g font-size="3.9">
<text x="231.6" y="225">-</text>
<text x="229.4" y="230.6">Rev.</text>
<text x="240.9" y="230.6">Änderungstext</text>
<text x="357.5" y="230.6">rev.Datum</text>
<text x="388.6" y="230.2">Freigabe</text>
<text x="240.9" y="241.3">1,6 kg</text>
<text x="397.7" y="277.7">1 / 1</text>
<text x="400.1" y="282">A3</text>
<text x="6.8" y="284.5" transform="rotate(-90 6.8 284.5)">Weitergabe sowie Vervielfältigung dieser Unterlage, Verwertung und Mit-</text>
<text x="11.2" y="284.5" transform="rotate(-90 11.2 284.5)">teilung ihres Inhaltes nicht gestattet, soweit nicht ausdrücklich zugestanden.</text>
<text x="15.7" y="284.5" transform="rotate(-90 15.7 284.5)">Zuwiderhandlungen verpflichten zu Schadenersatz. Alle Rechte für den Fall</text>
<text x="20.1" y="284.5" transform="rotate(-90 20.1 284.5)">der Patenterteilung oderGebrauchsmuster-Eintragung vorbehalten.</text>
</g>
<g font-size="3">
<text x="286" y="256.3">18.10.2023</text>
<text x="289.1" y="252">Datum</text>
<text x="301.6" y="256.3">H.Rochner</text>
<text x="306.6" y="252">Name</text>
<text x="286" y="264.8">18.10.2023</text>
<text x="301.6" y="264.8">H.Rochner</text>
</g>
<g font-size="2.3">
<text x="226" y="234.3">Gewicht in kg</text>
<text x="275.6" y="234.3">Allg. Toleranzen</text>
<text x="344.8" y="234.3">Auftrag</text>
<text x="319.8" y="241.6">Halbzeug</text>
<text x="319.8" y="247">Werkstoff</text>
<text x="275.6" y="256.3">Bearb.</text>
<text x="275.6" y="260.1">Änderung</text>
<text x="275.6" y="264.3">Freigabe</text>
<text x="395.2" y="272.5">Blatt</text>
</g>
</svg>
